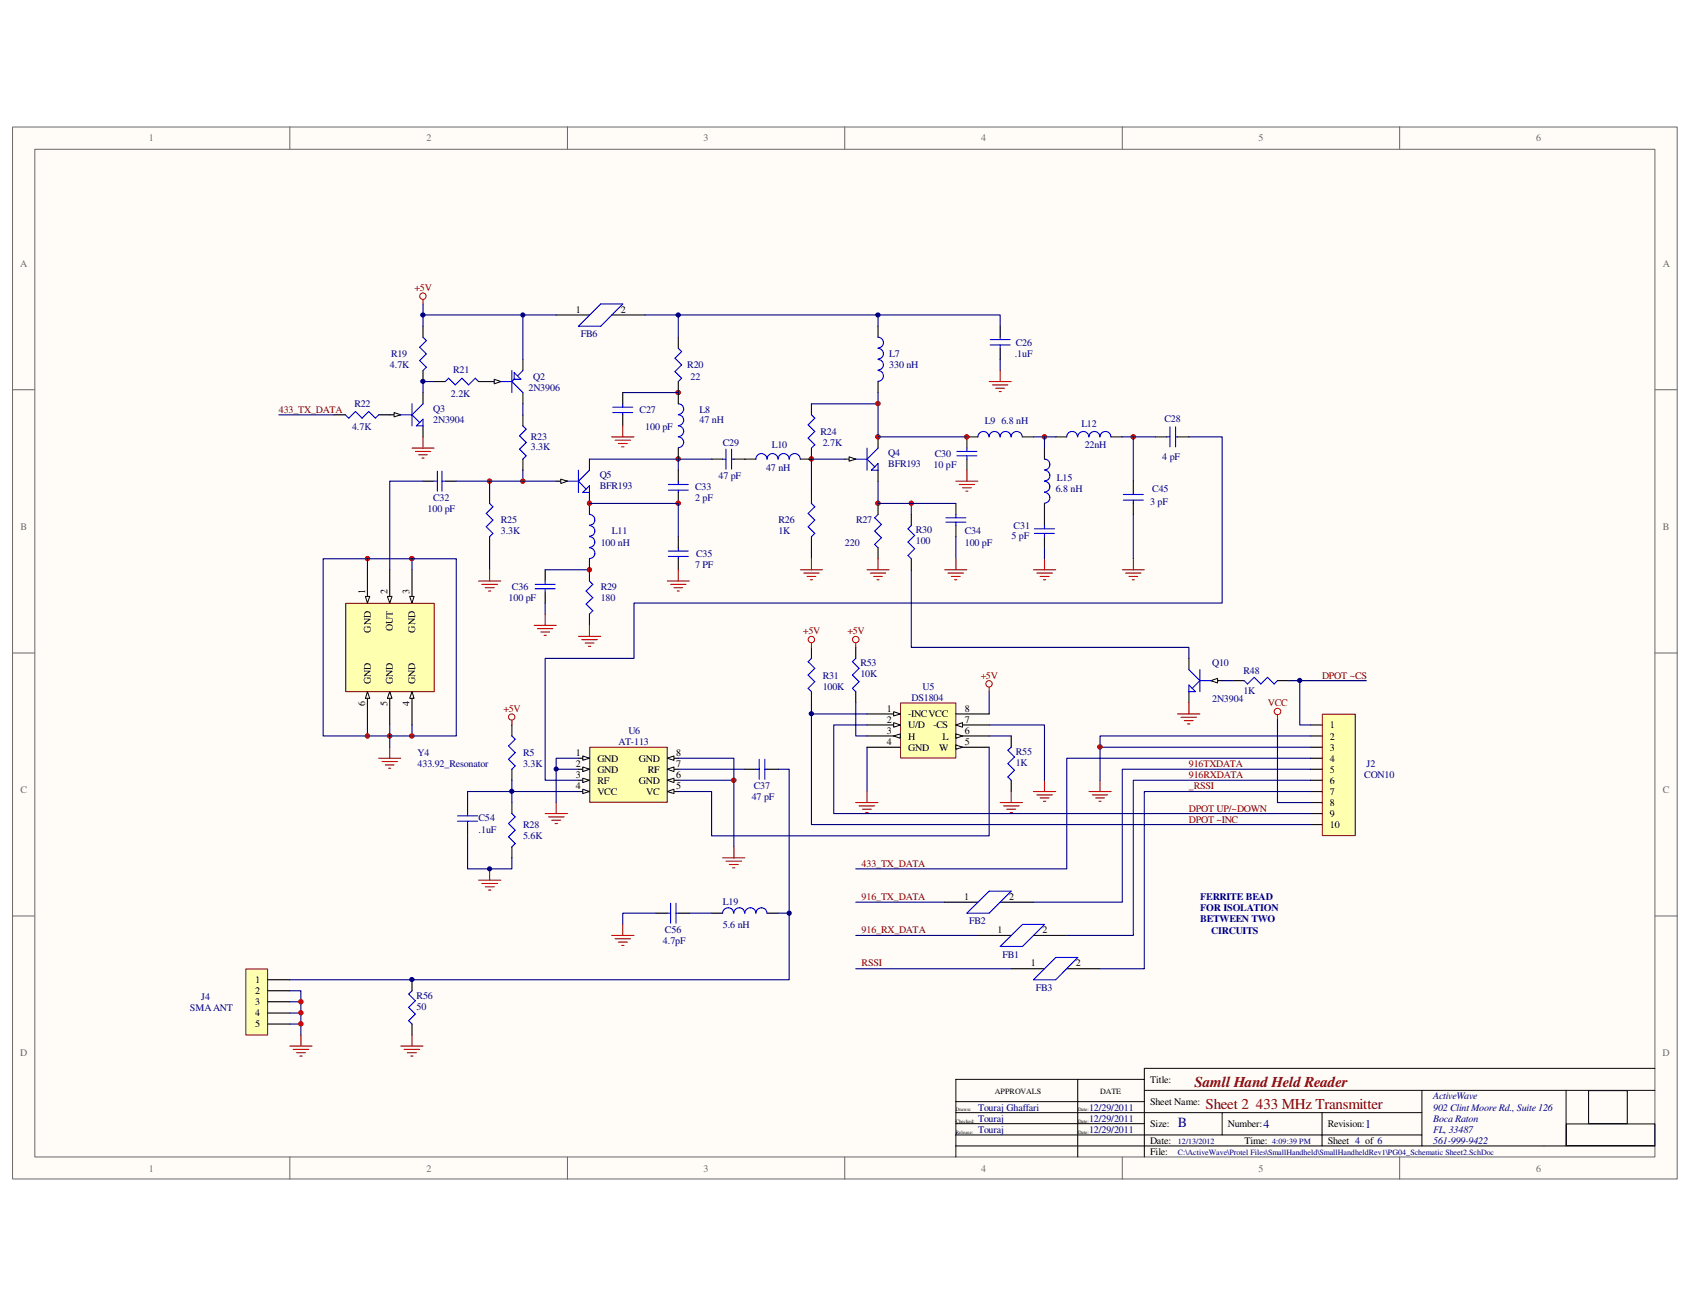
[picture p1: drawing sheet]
<svg xmlns="http://www.w3.org/2000/svg" width="279mm" height="216mm" viewBox="0 0 279 216" stroke-linecap="round" stroke-linejoin="round" font-family="sans-serif">
<path d="M2.1 21h275.2v173.9h-275.2z" fill="#fffcf8"/>
<path d="M2.1 21h275.2v173.9h-275.2z" fill="none" stroke="#696969" stroke-width=".17"/>
<path d="M5.8 24.7h267.8v166.6h-267.8z" fill="#fffcf8"/>
<g fill="none" stroke="#696969" stroke-width=".17">
<path d="M5.8 24.7h267.8v166.6h-267.8zM47.9 21v3.6M93.8 21v3.6M139.7 21v3.6M185.5 21v3.6M231.4 21v3.6M2.1 64.4h3.6M273.6 64.4h3.7M2.1 107.9h3.6M273.6 107.9h3.7M2.1 151.4h3.6M273.6 151.4h3.7"/>
<path d="M47.9 191.3v3.6M93.8 191.3v3.6M139.7 191.3v3.6M185.5 191.3v3.6M231.4 191.3v3.6"/>
</g>
<circle cx="49.7" cy="169.3" r=".34" fill="#000080"/>
<circle cx="49.7" cy="169.3" r=".34" fill="none" stroke="#000080" stroke-width=".17"/>
<circle cx="49.7" cy="167.4" r=".34" fill="#000080"/>
<circle cx="49.7" cy="167.4" r=".34" fill="none" stroke="#000080" stroke-width=".17"/>
<circle cx="49.7" cy="165.6" r=".34" fill="#000080"/>
<circle cx="49.7" cy="165.6" r=".34" fill="none" stroke="#000080" stroke-width=".17"/>
<circle cx="60.7" cy="121.7" r=".34" fill="#000080"/>
<circle cx="60.7" cy="121.7" r=".34" fill="none" stroke="#000080" stroke-width=".17"/>
<circle cx="60.7" cy="92.3" r=".34" fill="#000080"/>
<circle cx="60.7" cy="92.3" r=".34" fill="none" stroke="#000080" stroke-width=".17"/>
<circle cx="64.4" cy="121.7" r=".35" fill="#000080"/>
<circle cx="64.4" cy="121.7" r=".35" fill="none" stroke="#000080" stroke-width=".17"/>
<circle cx="68.1" cy="121.7" r=".35" fill="#000080"/>
<circle cx="68.1" cy="121.7" r=".35" fill="none" stroke="#000080" stroke-width=".17"/>
<circle cx="68.1" cy="92.3" r=".35" fill="#000080"/>
<circle cx="68.1" cy="92.3" r=".35" fill="none" stroke="#000080" stroke-width=".17"/>
<circle cx="80.9" cy="79.5" r=".34" fill="#000080"/>
<circle cx="80.9" cy="79.5" r=".34" fill="none" stroke="#000080" stroke-width=".17"/>
<circle cx="86.4" cy="79.5" r=".34" fill="#000080"/>
<circle cx="86.4" cy="79.5" r=".34" fill="none" stroke="#000080" stroke-width=".17"/>
<circle cx="97.4" cy="94.2" r=".34" fill="#000080"/>
<circle cx="97.4" cy="94.2" r=".34" fill="none" stroke="#000080" stroke-width=".17"/>
<circle cx="97.4" cy="83.2" r=".34" fill="#000080"/>
<circle cx="97.4" cy="83.2" r=".34" fill="none" stroke="#000080" stroke-width=".17"/>
<circle cx="112.1" cy="83.2" r=".35" fill="#000080"/>
<circle cx="112.1" cy="83.2" r=".35" fill="none" stroke="#000080" stroke-width=".17"/>
<circle cx="112.1" cy="75.9" r=".35" fill="#000080"/>
<circle cx="112.1" cy="75.9" r=".35" fill="none" stroke="#000080" stroke-width=".17"/>
<circle cx="112.1" cy="64.9" r=".35" fill="#000080"/>
<circle cx="112.1" cy="64.9" r=".35" fill="none" stroke="#000080" stroke-width=".17"/>
<circle cx="121.3" cy="129" r=".35" fill="#000080"/>
<circle cx="121.3" cy="129" r=".35" fill="none" stroke="#000080" stroke-width=".17"/>
<circle cx="134.1" cy="75.9" r=".35" fill="#000080"/>
<circle cx="134.1" cy="75.9" r=".35" fill="none" stroke="#000080" stroke-width=".17"/>
<circle cx="145.2" cy="83.2" r=".35" fill="#000080"/>
<circle cx="145.2" cy="83.2" r=".35" fill="none" stroke="#000080" stroke-width=".17"/>
<circle cx="145.2" cy="72.2" r=".35" fill="#000080"/>
<circle cx="145.2" cy="72.2" r=".35" fill="none" stroke="#000080" stroke-width=".17"/>
<circle cx="145.2" cy="66.7" r=".34" fill="#000080"/>
<circle cx="145.2" cy="66.7" r=".34" fill="none" stroke="#000080" stroke-width=".17"/>
<circle cx="150.7" cy="83.2" r=".34" fill="#000080"/>
<circle cx="150.7" cy="83.2" r=".34" fill="none" stroke="#000080" stroke-width=".17"/>
<circle cx="159.8" cy="72.2" r=".35" fill="#000080"/>
<circle cx="159.8" cy="72.2" r=".35" fill="none" stroke="#000080" stroke-width=".17"/>
<circle cx="172.7" cy="72.2" r=".34" fill="#000080"/>
<circle cx="172.7" cy="72.2" r=".34" fill="none" stroke="#000080" stroke-width=".17"/>
<circle cx="181.9" cy="123.5" r=".35" fill="#000080"/>
<circle cx="181.9" cy="123.5" r=".35" fill="none" stroke="#000080" stroke-width=".17"/>
<circle cx="187.4" cy="72.2" r=".35" fill="#000080"/>
<circle cx="187.4" cy="72.2" r=".35" fill="none" stroke="#000080" stroke-width=".17"/>
<g fill="none" stroke="#000" stroke-width=".17">
<path d="M178.2 178.4v12.9M189.2 178.4h-31.2v12.9M273.6 176.6h-84.4v3.7M158 183.9h77.1M158 189.4h115.6M158 187.6h77.1M158 182.1h31.2M158 185.8h31.2M202.1 183.9v3.7M218.6 183.9v5.5M235.1 180.3v9.1M258.9 180.3h-69.7v11"/>
<path d="M259 185.8h14.6v3.6h-14.6zM262.6 180.3h6.4v5.5h-6.4zM273.6 180.3h-14.7v9.1"/>
</g>
<path d="M86.4 77.7v1.8M80.9 90.6v3.6M90.1 99.7v1.8" fill="none" stroke="#000080" stroke-width=".18"/>
<circle cx="80.9" cy="79.5" r=".34" fill="#f00"/>
<circle cx="80.9" cy="79.5" r=".34" fill="none" stroke="#f00" stroke-width=".17"/>
<path d="M80.9 79.5v1.9M90.1 94.2h7.4" fill="none" stroke="#000080" stroke-width=".18"/>
<circle cx="97.4" cy="94.2" r=".34" fill="#f00"/>
<circle cx="97.4" cy="94.2" r=".34" fill="none" stroke="#f00" stroke-width=".17"/>
<circle cx="112.1" cy="75.9" r=".35" fill="#f00"/>
<circle cx="112.1" cy="75.9" r=".35" fill="none" stroke="#f00" stroke-width=".17"/>
<path d="M112.1 75.9v1.8" fill="none" stroke="#000080" stroke-width=".18"/>
<circle cx="86.4" cy="79.5" r=".34" fill="#f00"/>
<circle cx="86.4" cy="79.5" r=".34" fill="none" stroke="#f00" stroke-width=".17"/>
<circle cx="145.2" cy="83.2" r=".35" fill="#f00"/>
<circle cx="145.2" cy="83.2" r=".35" fill="none" stroke="#f00" stroke-width=".17"/>
<circle cx="134.1" cy="75.9" r=".35" fill="#f00"/>
<circle cx="134.1" cy="75.9" r=".35" fill="none" stroke="#f00" stroke-width=".17"/>
<path d="M134.2 66.8h11" fill="none" stroke="#000080" stroke-width=".18"/>
<circle cx="145.2" cy="66.7" r=".34" fill="#f00"/>
<circle cx="145.2" cy="66.7" r=".34" fill="none" stroke="#f00" stroke-width=".17"/>
<path d="M165.4 59.4v1.9M134.2 90.6v1.8M158 88.7v3.7M181.9 123.5h34.8" fill="none" stroke="#000080" stroke-width=".18"/>
<circle cx="181.9" cy="123.5" r=".35" fill="#f00"/>
<circle cx="181.9" cy="123.5" r=".35" fill="none" stroke="#f00" stroke-width=".17"/>
<path d="M112.1 127.2h11M112.1 129h9.2M143.3 123.5v7.4" fill="none" stroke="#000080" stroke-width=".18"/>
<circle cx="121.3" cy="129" r=".35" fill="#f00"/>
<circle cx="121.3" cy="129" r=".35" fill="none" stroke="#f00" stroke-width=".17"/>
<path d="M91.9 127.2h3.7M163.5 121.7h3.7" fill="none" stroke="#000080" stroke-width=".18"/>
<circle cx="112.1" cy="64.9" r=".35" fill="#f00"/>
<circle cx="112.1" cy="64.9" r=".35" fill="none" stroke="#f00" stroke-width=".17"/>
<path d="M163.5 114.3v3.7" fill="none" stroke="#000080" stroke-width=".18"/>
<g fill="none" stroke="#00f" stroke-width=".18">
<path d="M69.9 55.8l.6 .5-1.1 1.1 1.1 1.1-1.1 1.1 1.1 1.1-.6 .6M112.1 57.6l.6 .5-1.1 1.1 1.1 1.1-1.1 1.1 1.1 1.1-.6 .6M163.7 57h3.3M163.7 56.1h3.3M165.4 55.8v.3M165.4 57v.6M57.1 68.6l.6 .5 1.1-1.1 1.1 1.1 1.1-1.1 1.1 1.1 .5-.5M86.4 70.4l.6 .6-1.1 1.1 1.1 1.1-1.1 1.1 1.1 1.1-.6 .5M101.3 67.3h3.3M101.3 68.2h3.3M103 66.8v.5M103 68.2v.4"/>
<path d="M112.1 66.8a.89 .89 0 0 1 .9 .8 .89 .89 0 0 1-.9 .9M112.1 68.6a.89 .89 0 0 1 .9 .9 .89 .89 0 0 1-.9 .9M112.1 70.4a.89 .89 0 0 1 .9 .9 .89 .89 0 0 1-.9 .9M112.1 72.2a.89 .89 0 0 1 .9 .9 .89 .89 0 0 1-.9 .9M119.5 75.9h.5M120 74.3v3.3M120.9 75.9h.4M120.9 74.3v3.3M158.2 75.4h3.3M158.2 74.6h3.3M159.9 74.1v.5M159.9 75.4v.5"/>
<path d="M161.7 72.2a.91 .91 0 0 1 .9-.9 .91 .91 0 0 1 .9 .9M163.5 72.2a.89 .89 0 0 1 .9-.9 .89 .89 0 0 1 .9 .9M165.4 72.2a.89 .89 0 0 1 .8-.9 .89 .89 0 0 1 .9 .9M167.2 72.2a.91 .91 0 0 1 .9-.9 .91 .91 0 0 1 .9 .9M80.9 83.2l.6 .6-1.1 1.1 1.1 1.1-1.1 1.1 1.1 1.1-.6 .5M88.5 97.3h3.3M88.5 96.6h3.3M90.1 96.1v.5M90.1 97.3v.6M145.2 85l-.6 .6 1.1 1.1-1.1 1.1 1.1 1.1-1.1 1.1 .6 .6M150.7 86.9l-.6 .5 1.1 1.1-1.1 1.1 1.1 1.1-1.1 1.1 .6 .6M156.4 86.3h3.3"/>
<path d="M156.4 85.6h3.3M158 85v.6M158 86.3v.6M134.2 108.8l-.6 .6 1.1 1.1-1.1 1.1 1.1 1.1-1.1 1.1 .6 .5M125 127.2h.5M125.5 125.5v3.3M126.4 127.2h.4M126.4 125.5v3.3"/>
</g>
<g fill="none" stroke="#000" stroke-width=".18">
<path d="M69.9 53.9v1.9M112.1 55.8v1.8M165.4 53.9v1.9M165.4 57.6v1.8M55.2 68.6h1.9M62.6 68.6h1.8M69.9 61.3v1.8M86.4 68.6v1.8M86.4 75.9v1.8M103 64.9v1.9M103 68.6v1.8M112.1 63.1v3.7"/>
<path d="M112.1 74.1v1.8M117.6 75.9h1.9M121.3 75.9h1.8M159.9 75.9v1.8M161.7 72.2h-1.8v1.9M169 72.2h1.9M80.9 81.4v1.8M80.9 88.7v1.9M90.1 94.2v1.9M90.1 97.9v1.8M145.2 83.2v1.8M145.2 90.6v1.8"/>
<path d="M150.7 85v1.9M150.7 92.4v1.8M158 83.2v1.8M158 86.9v1.8M134.2 107v1.8M134.2 114.3v1.9M123.1 127.2h1.9M126.8 127.2h1.9"/>
</g>
<path d="M97.5 123.6h12.8v9h-12.8z" fill="#ffffb0"/>
<path d="M97.5 123.5h12.8v9.1h-12.8z" fill="none" stroke="#800000" stroke-width=".17"/>
<path d="M95.6 125.3h1.9" fill="none" stroke="#000" stroke-width=".18"/>
<path d="M96.4 125l1.1 .3-1.1 .4z" fill="#fffcf8"/>
<path d="M96.4 125l1.1 .3-1.1 .4z" fill="none" stroke="#000" stroke-width=".17"/>
<path d="M95.6 127.2h1.9" fill="none" stroke="#000" stroke-width=".18"/>
<path d="M96.4 126.8l1.1 .4-1.1 .4z" fill="#fffcf8"/>
<path d="M96.4 126.8l1.1 .4-1.1 .4z" fill="none" stroke="#000" stroke-width=".17"/>
<path d="M95.6 129h1.9" fill="none" stroke="#000" stroke-width=".18"/>
<path d="M96.4 128.7l1.1 .3-1.1 .4z" fill="#fffcf8"/>
<path d="M96.4 128.7l1.1 .3-1.1 .4z" fill="none" stroke="#000" stroke-width=".17"/>
<path d="M95.6 130.9h1.9" fill="none" stroke="#000" stroke-width=".18"/>
<path d="M96.4 130.5l1.1 .4-1.1 .3z" fill="#fffcf8"/>
<path d="M96.4 130.5l1.1 .4-1.1 .3z" fill="none" stroke="#000" stroke-width=".17"/>
<path d="M110.3 130.9h1.8" fill="none" stroke="#000" stroke-width=".18"/>
<path d="M110.3 130.9l1.1-.4v.7z" fill="#fffcf8"/>
<path d="M110.3 130.9l1.1-.4v.7z" fill="none" stroke="#000" stroke-width=".17"/>
<path d="M110.3 129h1.8" fill="none" stroke="#000" stroke-width=".18"/>
<path d="M110.3 129l1.1-.3v.7z" fill="#fffcf8"/>
<path d="M110.3 129l1.1-.3v.7z" fill="none" stroke="#000" stroke-width=".17"/>
<path d="M110.3 127.2h1.8" fill="none" stroke="#000" stroke-width=".18"/>
<path d="M110.3 127.2l1.1-.4v.8z" fill="#fffcf8"/>
<path d="M110.3 127.2l1.1-.4v.8z" fill="none" stroke="#000" stroke-width=".17"/>
<path d="M110.3 125.3h1.8" fill="none" stroke="#000" stroke-width=".18"/>
<path d="M110.3 125.3l1.1-.3v.7z" fill="#fffcf8"/>
<path d="M110.3 125.3l1.1-.3v.7z" fill="none" stroke="#000" stroke-width=".17"/>
<path d="M148.9 116.2h9.1v9.1h-9.1z" fill="#ffffb0"/>
<path d="M148.9 116.2h9.1v9.1h-9.1z" fill="none" stroke="#800000" stroke-width=".17"/>
<path d="M143.3 118h5.5" fill="none" stroke="#000" stroke-width=".18"/>
<path d="M147.7 117.6l1.1 .4-1.1 .4z" fill="#fffcf8"/>
<path d="M147.7 117.6l1.1 .4-1.1 .4z" fill="none" stroke="#000" stroke-width=".17"/>
<path d="M143.3 119.8h5.5" fill="none" stroke="#000" stroke-width=".18"/>
<path d="M147.7 119.5l1.1 .3-1.1 .4z" fill="#fffcf8"/>
<path d="M147.7 119.5l1.1 .3-1.1 .4z" fill="none" stroke="#000" stroke-width=".17"/>
<path d="M143.3 121.7h5.5" fill="none" stroke="#000" stroke-width=".18"/>
<path d="M147.7 121.7l1.1-.4v.7z" fill="#fffcf8"/>
<path d="M147.7 121.7l1.1-.4v.7z" fill="none" stroke="#000" stroke-width=".17"/>
<path d="M143.3 123.5h5.5M158 123.5h5.5" fill="none" stroke="#000" stroke-width=".18"/>
<path d="M158 123.1l1.1 .4-1.1 .4z" fill="#fffcf8"/>
<path d="M158 123.1l1.1 .4-1.1 .4z" fill="none" stroke="#000" stroke-width=".17"/>
<path d="M158 121.7h5.5" fill="none" stroke="#000" stroke-width=".18"/>
<path d="M158 121.3l1.1 .4-1.1 .3z" fill="#fffcf8"/>
<path d="M158 121.3l1.1 .4-1.1 .3z" fill="none" stroke="#000" stroke-width=".17"/>
<path d="M158 119.8h5.5" fill="none" stroke="#000" stroke-width=".18"/>
<path d="M158 119.8l1.1-.3v.7z" fill="#fffcf8"/>
<path d="M158 119.8l1.1-.3v.7z" fill="none" stroke="#000" stroke-width=".17"/>
<path d="M69.9 79.5h1.9M73.6 79.5h1.8M97.5 83.2v1.8M97.5 92.4v1.8M158 118h5.5" fill="none" stroke="#000" stroke-width=".18"/>
<path d="M71.8 79.5h.5M72.3 77.9v3.3M73.1 79.5h.5M73.1 77.9v3.3M97.5 85a.89 .89 0 0 1 .8 .9 .89 .89 0 0 1-.8 .9M97.5 86.9a.89 .89 0 0 1 .8 .9 .89 .89 0 0 1-.8 .8M97.5 88.7a.89 .89 0 0 1 .8 .9 .89 .89 0 0 1-.8 .9M97.5 90.6a.89 .89 0 0 1 .8 .8 .89 .89 0 0 1-.8 .9" fill="none" stroke="#00f" stroke-width=".18"/>
<path d="M218.7 118.1h5.4v20h-5.4z" fill="#ffffb0"/>
<path d="M218.6 118.1h5.5v20h-5.5z" fill="none" stroke="#800000" stroke-width=".17"/>
<g fill="none" stroke="#000" stroke-width=".18">
<path d="M145.2 53.9v1.9M71.8 63.1h1.8M79.1 63.1h1.8M112.1 77.7v1.8M123.1 75.9h1.9M134.2 74.1v1.8h-1.9M134.2 66.8v1.8M145.2 63.1v1.8M191.1 72.2h1.8M194.7 72.2h1.9M97.5 94.2v1.9M112.1 81.4v1.8"/>
<path d="M112.1 88.7v1.9M112.1 92.4v1.8M134.2 81.4v1.8M134.2 88.7v1.9M172.7 85v1.9M172.7 88.7v1.9M97.5 101.5v1.9M216.7 119.8h1.9M216.7 121.7h1.9M216.7 123.5h1.9M216.7 125.3h1.9M216.7 127.2h1.9"/>
<path d="M216.7 129h1.9M216.7 130.9h1.9M216.7 132.7h1.9M216.7 134.5h1.9M216.7 136.3h1.9"/>
</g>
<g fill="none" stroke="#00f" stroke-width=".18">
<path d="M145.2 55.8a.89 .89 0 0 1 .9 .8 .89 .89 0 0 1-.9 .9M145.2 57.6a.89 .89 0 0 1 .9 .9 .89 .89 0 0 1-.9 .9M145.2 59.4a.87 .87 0 0 1 .9 .9 .87 .87 0 0 1-.9 .9M73.6 63.1l.6-.6 1.1 1.1 1.1-1.1 1.1 1.1 1.1-1.1 .5 .6M112.1 79.5v.6M125 75.9a.91 .91 0 0 1 .9-.9 .91 .91 0 0 1 .9 .9M126.8 75.9a.89 .89 0 0 1 .9-.9 .89 .89 0 0 1 .9 .9M128.7 75.9a.91 .91 0 0 1 .9-.9 .91 .91 0 0 1 .9 .9 .91 .91 0 0 1 .9-.9 .91 .91 0 0 1 .9 .9M134.2 68.6l.5 .5-1.1 1.1 1.1 1.1-1.1 1.1 1.1 1.1-.5 .6M145.2 61.3a.89 .89 0 0 1 .8 .8 .89 .89 0 0 1-.8 .9M192.9 72.2h.5M193.4 70.6v3.3"/>
<path d="M194.4 72.2h.3M194.4 70.6v3.3M97.5 96.1l.5 .5-1.1 1.1 1.1 1.1-1.1 1.1 1.1 1.1-.5 .5M110.5 80.1h3.3M110.5 81h3.3M110.5 91.1h3.3M110.5 92h3.3M112.1 81v.4M112.1 90.6v.5M112.1 92v.4M134.2 83.2l.5 .6-1.1 1.1 1.1 1.1-1.1 1.1 1.1 1.1-.5 .5M171 88.2h3.3"/>
<path d="M171 87.4h3.3M172.7 86.9v.5M172.7 88.2v.5"/>
</g>
<g fill="none" stroke="#bf0000" stroke-width=".18">
<path d="M68.1 74.1h3.7M68.7 74.6h2.5M69.2 75.2h1.5M69.8 75.7h.3M69.9 72.2v1.9M101.1 72.2h3.7M101.7 72.8h2.6M102.2 73.3h1.5M102.8 73.9h.4M103 70.4v1.8M158 79.5h3.7M159.9 77.7v1.8"/>
<path d="M163.5 63.1h3.7M164.1 63.6h2.5M164.6 64.2h1.5M165.2 64.7h.3M165.4 61.3v1.8M79.1 96.1h3.7M79.7 96.6h2.6M80.2 97.2h1.5M80.8 97.7h.4M80.9 94.2v1.9M110.3 96.1h3.7M110.9 96.6h2.5"/>
<path d="M111.4 97.2h1.5M112 97.7h.3M112.1 94.2v1.9M132.3 94.2h3.7M132.9 94.7h2.5M133.4 95.3h1.5M134 95.8h.3M134.2 92.4v1.8M143.3 94.2h3.7M143.9 94.7h2.5M144.4 95.3h1.5M145 95.8h.3"/>
<path d="M145.2 92.4v1.8M156.2 94.2h3.7M156.7 94.7h2.6M157.3 95.3h1.4M157.8 95.8h.4M158 92.4v1.8M158.6 80.1h2.5M159.1 80.6h1.5M159.7 81.2h.3M170.9 94.2h3.6M171.4 94.7h2.6M172 95.3h1.4"/>
<path d="M172.5 95.8h.4M172.7 92.4v1.8M88.3 103.4h3.6M88.9 103.9h2.5M89.4 104.5h1.4M90 105h.3M90.1 101.5v1.9M95.6 105.2h3.7M96.2 105.7h2.6M96.7 106.3h1.5M97.3 106.8h.4M97.5 103.4v1.8"/>
<path d="M90.1 134.5h3.7M90.7 135h2.6M91.2 135.6h1.5M91.8 136.1h.4M91.9 132.7v1.8M121.3 140v1.8M141.5 132.7h3.7M142 133.2h2.6M142.6 133.8h1.5M143.1 134.3h.4M143.3 130.9v1.8M170.9 130.9h3.6"/>
<path d="M171.4 131.4h2.6M172 131.9h1.4M172.5 132.5h.4M172.7 129v1.9M180 130.9h3.7M180.6 131.4h2.5M181.1 131.9h1.5M181.7 132.5h.3M181.9 129v1.9M119.5 141.8h3.6M120 142.4h2.6M120.6 142.9h1.4"/>
<path d="M121.1 143.5h.4"/>
</g>
<circle cx="112.1" cy="83.2" r=".35" fill="#f00"/>
<circle cx="112.1" cy="83.2" r=".35" fill="none" stroke="#f00" stroke-width=".17"/>
<circle cx="159.8" cy="72.2" r=".35" fill="#f00"/>
<circle cx="159.8" cy="72.2" r=".35" fill="none" stroke="#f00" stroke-width=".17"/>
<path d="M91.9 79.5h1.9" fill="none" stroke="#000" stroke-width=".18"/>
<path d="M92.7 79.2l1.1 .3-1.1 .4z" fill="#fffcf8"/>
<path d="M92.7 79.2l1.1 .3-1.1 .4z" fill="none" stroke="#000" stroke-width=".17"/>
<path d="M97.5 75.9v1.8M97.5 81.4v1.8" fill="none" stroke="#000" stroke-width=".18"/>
<path d="M93.8 79.5h1.8M95.6 79.5l1.3 1.4M95.6 77.7v3.7M97.5 77.7l-1.9 1.8M97.5 80.3v1.1h-1.1z" fill="none" stroke="#00f" stroke-width=".18"/>
<circle cx="97.4" cy="83.2" r=".34" fill="#f00"/>
<circle cx="97.4" cy="83.2" r=".34" fill="none" stroke="#f00" stroke-width=".17"/>
<path d="M64.4 68.6h1.9" fill="none" stroke="#000" stroke-width=".18"/>
<path d="M65.2 68.2l1.1 .4-1.1 .3z" fill="#fffcf8"/>
<path d="M65.2 68.2l1.1 .4-1.1 .3z" fill="none" stroke="#000" stroke-width=".17"/>
<path d="M69.9 64.9v1.9M69.9 70.4v1.8M80.9 63.1h1.9" fill="none" stroke="#000" stroke-width=".18"/>
<path d="M66.3 68.6h1.8M68.1 68.6l1.3 1.2M68.1 66.8v3.6M68.8 70.4l1.1-1.1v1.1zM69.9 66.8l-1.8 1.8" fill="none" stroke="#00f" stroke-width=".18"/>
<path d="M81.7 62.7l1.1 .4-1.1 .4z" fill="#fffcf8"/>
<path d="M81.7 62.7l1.1 .4-1.1 .4z" fill="none" stroke="#000" stroke-width=".17"/>
<path d="M86.4 59.4v1.9M86.4 64.9v1.9M139.7 75.9h1.8" fill="none" stroke="#000" stroke-width=".18"/>
<path d="M82.8 63.1h1.8M84.6 61.3v3.6M84.6 63.1l1.8 1.8M85 61.6l1.1 1.1h-1.1zM85 62.7l-.4 .4M86.4 61.3l-.8 .8" fill="none" stroke="#00f" stroke-width=".18"/>
<path d="M86.4 66.8v1.8" fill="none" stroke="#000080" stroke-width=".18"/>
<path d="M140.4 75.5l1.1 .4-1.1 .3z" fill="#fffcf8"/>
<path d="M140.4 75.5l1.1 .4-1.1 .3z" fill="none" stroke="#000" stroke-width=".17"/>
<path d="M145.2 72.2v1.9M145.2 77.7v1.8" fill="none" stroke="#000" stroke-width=".18"/>
<path d="M141.5 75.9h1.8M143.3 75.9l1.3 1.3M143.3 74.1v3.6M144.1 77.7l1.1-1.1v1.1zM145.2 74.1l-1.9 1.8" fill="none" stroke="#00f" stroke-width=".18"/>
<circle cx="145.2" cy="72.2" r=".35" fill="#f00"/>
<circle cx="145.2" cy="72.2" r=".35" fill="none" stroke="#f00" stroke-width=".17"/>
<path d="M46.1 68.6h9.1M69.9 79.5h-5.5v14.7" fill="none" stroke="#000080" stroke-width=".18"/>
<g fill="none" stroke="#bf0000" stroke-width=".17">
<circle cx="69.9" cy="49" r=".52"/>
<circle cx="84.6" cy="118.5" r=".53"/>
<circle cx="134.1" cy="105.7" r=".52"/>
<circle cx="141.5" cy="105.7" r=".54"/>
<circle cx="163.5" cy="113.1" r=".53"/>
<circle cx="211.2" cy="117.6" r=".54"/>
</g>
<path d="M69.9 49.5v.7M84.6 119.1v.7M134.2 106.3v.7M141.5 106.3v.7M163.5 113.6v.7M211.2 118.2v.7M47.9 172.9h3.7M48.5 173.5h2.6M49 174h1.5M49.6 174.6h.4M49.7 171.1v1.8" fill="none" stroke="#bf0000" stroke-width=".18"/>
<path d="M40.7 160.2h3.5v10.9h-3.5z" fill="#ffffb0"/>
<path d="M40.6 160.2h3.6v10.9h-3.6z" fill="none" stroke="#800000" stroke-width=".17"/>
<path d="M44.2 162h3.7M44.2 163.8h3.7M44.2 165.6h3.7M44.2 167.5h3.7M44.2 169.3h3.7" fill="none" stroke="#000" stroke-width=".18"/>
<path d="M150.7 83.2v1.8M47.9 163.8h1.8v7.3M47.9 165.6h1.8M47.9 167.5h1.8M47.9 169.3h1.8" fill="none" stroke="#000080" stroke-width=".18"/>
<circle cx="150.7" cy="83.2" r=".34" fill="#f00"/>
<circle cx="150.7" cy="83.2" r=".34" fill="none" stroke="#f00" stroke-width=".17"/>
<path d="M205.7 112.5l.5 .6 1.1-1.1 1.1 1.1 1.1-1.1 1.2 1.1 .5-.6" fill="none" stroke="#00f" stroke-width=".18"/>
<path d="M200.2 112.5h1.9M203.9 112.5h1.8M211.2 112.5h1.9" fill="none" stroke="#000" stroke-width=".18"/>
<path d="M200.2 112.5l1.1-.4v.8z" fill="#fffcf8"/>
<path d="M200.2 112.5l1.1-.4v.8z" fill="none" stroke="#000" stroke-width=".17"/>
<path d="M172.7 74.1v1.8M174.5 72.2h1.9M183.7 72.2h1.8M187.4 79.5v1.9M172.7 83.2v1.8M187.4 83.2v1.8M196.6 108.8v1.9M196.6 114.3v1.9" fill="none" stroke="#000" stroke-width=".18"/>
<g fill="none" stroke="#00f" stroke-width=".18">
<path d="M172.7 75.9a.89 .89 0 0 1 .9 .9 .89 .89 0 0 1-.9 .9M172.7 77.7a.89 .89 0 0 1 .9 .9 .89 .89 0 0 1-.9 .9M172.7 79.5a.89 .89 0 0 1 .9 .9 .89 .89 0 0 1-.9 .9M176.4 72.2a.89 .89 0 0 1 .8-.9 .89 .89 0 0 1 .9 .9M178.2 72.2a.91 .91 0 0 1 .9-.9 .91 .91 0 0 1 .9 .9M180 72.2a.89 .89 0 0 1 .9-.9 .89 .89 0 0 1 .9 .9M181.9 72.2a.89 .89 0 0 1 .9-.9 .89 .89 0 0 1 .8 .9M172.7 81.4a.89 .89 0 0 1 .9 .9 .89 .89 0 0 1-.9 .9M185.7 82.7h3.3M185.7 81.7h3.3M187.4 81.4v.3M187.4 82.7v.5"/>
<path d="M196.6 110.7l1.8 1.8M196.6 113.2l1.1 1.1h-1.1zM198.4 112.5l-1.3 1.3M198.4 110.7v3.6M198.4 112.5h1.8"/>
</g>
<path d="M194.7 118h3.7M195.2 118.6h2.6M195.8 119.1h1.5M196.3 119.7h.4M196.6 116.2v1.8" fill="none" stroke="#bf0000" stroke-width=".18"/>
<path d="M150.7 94.2v12.8h45.9v1.8M172.7 90.6v1.8M202.1 112.5h1.8M213.1 112.5h1.8v7.3h1.8" fill="none" stroke="#000080" stroke-width=".18"/>
<circle cx="172.7" cy="72.2" r=".34" fill="#f00"/>
<circle cx="172.7" cy="72.2" r=".34" fill="none" stroke="#f00" stroke-width=".17"/>
<path d="M185.5 94.2h3.7M186.1 94.7h2.5M186.6 95.3h1.5M187.2 95.8h.3M187.4 92.4v1.8" fill="none" stroke="#bf0000" stroke-width=".18"/>
<path d="M187.4 85v7.4" fill="none" stroke="#000080" stroke-width=".18"/>
<circle cx="187.4" cy="72.2" r=".35" fill="#f00"/>
<circle cx="187.4" cy="72.2" r=".35" fill="none" stroke="#f00" stroke-width=".17"/>
<path d="M62.6 125.3h3.7M63.2 125.9h2.5M63.7 126.4h1.5M64.3 127h.3M64.4 123.5v1.8" fill="none" stroke="#bf0000" stroke-width=".18"/>
<path d="M57.2 99.8h14.6v14.5h-14.6z" fill="#ffffb0"/>
<path d="M57.1 99.7h14.7v14.6h-14.7z" fill="none" stroke="#800000" stroke-width=".17"/>
<path d="M60.7 94.2v5.5" fill="none" stroke="#000" stroke-width=".18"/>
<path d="M60.4 98.6h.7l-.4 1.1z" fill="#fffcf8"/>
<path d="M60.4 98.6h.7l-.4 1.1z" fill="none" stroke="#000" stroke-width=".17"/>
<path d="M64.4 94.2v5.5" fill="none" stroke="#000" stroke-width=".18"/>
<path d="M64.1 98.6h.7l-.4 1.1z" fill="#fffcf8"/>
<path d="M64.1 98.6h.7l-.4 1.1z" fill="none" stroke="#000" stroke-width=".17"/>
<path d="M68.1 94.2v5.5" fill="none" stroke="#000" stroke-width=".18"/>
<path d="M67.7 98.6h.8l-.4 1.1z" fill="#fffcf8"/>
<path d="M67.7 98.6h.8l-.4 1.1z" fill="none" stroke="#000" stroke-width=".17"/>
<path d="M68.1 114.3v5.5" fill="none" stroke="#000" stroke-width=".18"/>
<path d="M68.1 114.3l.4 1.1h-.8z" fill="#fffcf8"/>
<path d="M68.1 114.3l.4 1.1h-.8z" fill="none" stroke="#000" stroke-width=".17"/>
<path d="M64.4 114.3v5.5" fill="none" stroke="#000" stroke-width=".18"/>
<path d="M64.4 114.3l.4 1.1h-.7z" fill="#fffcf8"/>
<path d="M64.4 114.3l.4 1.1h-.7z" fill="none" stroke="#000" stroke-width=".17"/>
<path d="M60.7 114.3v5.5" fill="none" stroke="#000" stroke-width=".18"/>
<path d="M60.7 114.3l.4 1.1h-.7z" fill="#fffcf8"/>
<path d="M60.7 114.3l.4 1.1h-.7z" fill="none" stroke="#000" stroke-width=".17"/>
<path d="M60.7 119.8v1.9M68.1 119.8v1.9" fill="none" stroke="#000080" stroke-width=".18"/>
<circle cx="60.7" cy="92.3" r=".34" fill="#f00"/>
<circle cx="60.7" cy="92.3" r=".34" fill="none" stroke="#f00" stroke-width=".17"/>
<circle cx="68.1" cy="92.3" r=".35" fill="#f00"/>
<circle cx="68.1" cy="92.3" r=".35" fill="none" stroke="#f00" stroke-width=".17"/>
<circle cx="60.7" cy="121.7" r=".34" fill="#f00"/>
<circle cx="60.7" cy="121.7" r=".34" fill="none" stroke="#f00" stroke-width=".17"/>
<circle cx="68.1" cy="121.7" r=".35" fill="#f00"/>
<circle cx="68.1" cy="121.7" r=".35" fill="none" stroke="#f00" stroke-width=".17"/>
<circle cx="64.4" cy="121.7" r=".35" fill="#f00"/>
<circle cx="64.4" cy="121.7" r=".35" fill="none" stroke="#f00" stroke-width=".17"/>
<circle cx="49.7" cy="165.6" r=".34" fill="#f00"/>
<circle cx="49.7" cy="165.6" r=".34" fill="none" stroke="#f00" stroke-width=".17"/>
<circle cx="49.7" cy="167.4" r=".34" fill="#f00"/>
<circle cx="49.7" cy="167.4" r=".34" fill="none" stroke="#f00" stroke-width=".17"/>
<circle cx="49.7" cy="169.3" r=".34" fill="#f00"/>
<circle cx="49.7" cy="169.3" r=".34" fill="none" stroke="#f00" stroke-width=".17"/>
<g fill="none" stroke="#000080" stroke-width=".18">
<path d="M69.9 50.2v3.7M69.9 52.1h16.5M91.9 52.1h-5.5v7.3M106.6 52.1h5.5v3.7M112.1 52.1h33.1v1.8M145.2 52.1h20.2v1.8M71.8 63.1h-1.9v1.8M75.4 79.5h16.5M97.5 75.9h20.1M103 64.9h9.1M139.7 75.9h-5.5v5.5M145.2 79.5v3.7h12.8"/>
<path d="M145.2 64.9v7.3h14.7M170.9 72.2h3.6M172.7 72.2v1.9M185.5 72.2h5.6M187.4 72.2v7.3M196.6 72.2h5.5v27.5h-97.3v9.1h-14.7v20.2h5.5M53.4 92.4h22v29.3h-22zM60.7 92.4v1.8M68.1 92.4v1.8M97.5 83.2h14.6v5.5M64.4 119.8v3.7M134.2 116.2v1.8"/>
<path d="M141.5 116.2v5.5h1.8M143.3 118h-9.1v18.3h82.5M143.3 119.8h-5.5v14.7h78.9M163.5 119.8h9.2v9.2M211.2 118.9v13.8h5.5M214.9 112.5h11M77.3 138.2v5.4h7.3v-1.8M84.6 129v1.9h-7.3v1.8M95.6 125.3h-3.7v7.4M95.6 130.9h-11v1.8M112.1 125.3h9.2v14.7M128.7 127.2h1.8v34.8h-82.6"/>
<path d="M163.5 123.5v14.7h-45.9v-7.3h-5.5M216.7 125.3h-40.3v18.3h-34.9M216.7 121.7h-34.8v7.3M216.7 127.2h-31.2v21.9h-14.6M216.7 130.9h-27.5v29.2h-7.3M216.7 129h-29.3v25.6h-11M108.5 151h-5.5v1.8M114 151h3.6M128.7 151h1.8M141.5 149.1h14.7M141.5 154.6h20.2M141.5 160.1h25.7"/>
</g>
<g fill="none" stroke="#000" stroke-width=".18">
<path d="M91.9 52.1h5.6M101.1 52.1h5.5M84.6 119.8v1.9M141.5 107v1.8M141.5 114.3v1.9M77.3 132.7v1.8M77.3 136.3v1.9M84.6 127.2v1.8M84.6 132.7v1.8M84.6 140v1.8M167.2 121.7v1.8M167.2 129v1.9"/>
<path d="M108.5 151h1.8M112.1 151h1.9M117.6 151h1.9M126.8 151h1.9M156.2 149.1h5.5M161.7 154.6h5.5M165.4 149.1h5.5M170.9 154.6h5.5M68.1 162v1.8M68.1 169.3v1.8M167.2 160.1h5.5M176.4 160.1h5.5"/>
</g>
<g fill="none" stroke="#00f" stroke-width=".18">
<path d="M95.6 53.9l3.7-3.7h3.7l-3.7 3.7zM141.5 108.8l-.6 .6 1.1 1.1-1.1 1.1 1.1 1.1-1.1 1.1 .6 .5M75.6 135.8h3.4M75.6 134.9h3.4M77.3 134.5v.4M77.3 135.8v.5M84.6 121.7l.6 .5-1.1 1.1 1.1 1.1-1.1 1.1 1.1 1.1-.6 .6M84.6 134.5l.6 .5-1.1 1.1 1.1 1.1-1.1 1.1 1.1 1.1-.6 .6M167.2 123.5l-.6 .5 1.1 1.1-1.1 1.1 1.1 1.1-1.1 1.1 .6 .6M110.3 151h.6M110.9 149.3v3.3M111.8 151h.3"/>
<path d="M111.8 149.3v3.3M119.5 151a.91 .91 0 0 1 .9-.9 .91 .91 0 0 1 .9 .9M121.3 151a.89 .89 0 0 1 .9-.9 .89 .89 0 0 1 .9 .9M123.1 151a.91 .91 0 0 1 1-.9 .91 .91 0 0 1 .9 .9 .91 .91 0 0 1 .9-.9 .91 .91 0 0 1 .9 .9M159.9 151l3.6-3.7h3.7l-3.7 3.7zM165.4 156.5l3.6-3.7h3.7l-3.7 3.7zM68.1 163.8l-.5 .5 1.1 1.1-1.1 1.1 1.1 1.1-1.1 1.1 .5 .6M170.9 162l3.6-3.7h3.7l-3.7 3.7z"/>
</g>
<g fill="none" stroke="#bf0000" stroke-width=".18">
<path d="M165.4 132.7h3.6M165.9 133.2h2.6M166.5 133.8h1.4M167 134.3h.4M167.2 130.9v1.8M79.1 145.5h3.7M79.7 146h2.6M80.2 146.6h1.5M80.8 147.2h.4M80.9 143.6v1.9M101.1 154.6h3.7M101.7 155.2h2.6"/>
<path d="M102.2 155.7h1.5M102.8 156.3h.4M103 152.8v1.8M66.3 172.9h3.6M66.8 173.5h2.6M67.4 174h1.4M67.9 174.6h.4M68.1 171.1v1.8"/>
</g>
<circle cx="68.1" cy="161.9" r=".35" fill="#000080"/>
<circle cx="68.1" cy="161.9" r=".35" fill="none" stroke="#000080" stroke-width=".17"/>
<circle cx="69.9" cy="63" r=".35" fill="#000080"/>
<circle cx="69.9" cy="63" r=".35" fill="none" stroke="#000080" stroke-width=".17"/>
<circle cx="69.9" cy="52.1" r=".35" fill="#000080"/>
<circle cx="69.9" cy="52.1" r=".35" fill="none" stroke="#000080" stroke-width=".17"/>
<circle cx="80.9" cy="143.6" r=".34" fill="#000080"/>
<circle cx="80.9" cy="143.6" r=".34" fill="none" stroke="#000080" stroke-width=".17"/>
<circle cx="84.6" cy="130.8" r=".35" fill="#000080"/>
<circle cx="84.6" cy="130.8" r=".35" fill="none" stroke="#000080" stroke-width=".17"/>
<circle cx="86.4" cy="52.1" r=".34" fill="#000080"/>
<circle cx="86.4" cy="52.1" r=".34" fill="none" stroke="#000080" stroke-width=".17"/>
<circle cx="91.9" cy="127.1" r=".34" fill="#000080"/>
<circle cx="91.9" cy="127.1" r=".34" fill="none" stroke="#000080" stroke-width=".17"/>
<circle cx="112.1" cy="52.1" r=".35" fill="#000080"/>
<circle cx="112.1" cy="52.1" r=".35" fill="none" stroke="#000080" stroke-width=".17"/>
<circle cx="130.5" cy="151" r=".34" fill="#000080"/>
<circle cx="130.5" cy="151" r=".34" fill="none" stroke="#000080" stroke-width=".17"/>
<circle cx="134.1" cy="118" r=".34" fill="#000080"/>
<circle cx="134.1" cy="118" r=".34" fill="none" stroke="#000080" stroke-width=".17"/>
<circle cx="145.2" cy="52.1" r=".35" fill="#000080"/>
<circle cx="145.2" cy="52.1" r=".35" fill="none" stroke="#000080" stroke-width=".17"/>
<circle cx="214.9" cy="112.5" r=".35" fill="#000080"/>
<circle cx="214.9" cy="112.5" r=".35" fill="none" stroke="#000080" stroke-width=".17"/>
<g font-size="2.5" fill="#800000">
<text x="197.5" y="179.7">Samll Hand Held Reader</text>
<text x="199.3" y="183.4">Sheet 2 433 MHz Transmitter</text>
</g>
<text font-size="2.3" fill="#000080" x="194.7" y="186.4">B</text>
<g font-size="2" fill="#000080">
<text x="208.9" y="186.4">4</text>
<text x="225.7" y="186.4">1</text>
</g>
<g font-size="1.7" fill="#696969">
<text x="24.6" y="23.4">1</text>
<text x="70.5" y="23.4">2</text>
<text x="116.3" y="23.4">3</text>
<text x="162.2" y="23.4">4</text>
<text x="208.1" y="23.4">5</text>
<text x="254" y="23.4">6</text>
<text x="3.3" y="44.2">A</text>
<text x="274.9" y="44.2">A</text>
<text x="3.4" y="87.6">B</text>
<text x="274.9" y="87.6">B</text>
<text x="3.4" y="131.1">C</text>
<text x="274.9" y="131.1">C</text>
<text x="3.3" y="174.6">D</text>
<text x="274.9" y="174.6">D</text>
<text x="24.6" y="193.7">1</text>
<text x="70.5" y="193.7">2</text>
<text x="116.3" y="193.7">3</text>
<text x="162.2" y="193.7">4</text>
<text x="208.1" y="193.7">5</text>
<text x="254" y="193.7">6</text>
</g>
<g font-size="1.7" fill="#bf0000">
<text x="68.5" y="48.1">+5V</text>
<text x="132.8" y="104.9">+5V</text>
<text x="140.1" y="104.9">+5V</text>
<text x="162.1" y="112.2">+5V</text>
<text x="83.2" y="117.6">+5V</text>
<text x="209.6" y="116.8">VCC</text>
</g>
<g font-size="1.7">
<text x="95.2" y="51.7">1</text>
<text x="102.6" y="51.7">2</text>
<text x="60.4" y="98.3" transform="rotate(-90 60.4 98.3)">1</text>
<text x="64.1" y="98.3" transform="rotate(-90 64.1 98.3)">2</text>
<text x="67.7" y="98.3" transform="rotate(-90 67.7 98.3)">3</text>
<text x="61.3" y="104.6" transform="rotate(-90 61.3 104.6)">GND</text>
<text x="64.9" y="104.4" transform="rotate(-90 64.9 104.4)">OUT</text>
<text x="68.6" y="104.6" transform="rotate(-90 68.6 104.6)">GND</text>
<text x="61.3" y="113.1" transform="rotate(-90 61.3 113.1)">GND</text>
<text x="64.9" y="113.1" transform="rotate(-90 64.9 113.1)">GND</text>
<text x="68.6" y="113.1" transform="rotate(-90 68.6 113.1)">GND</text>
<text x="60.4" y="116.7" transform="rotate(-90 60.4 116.7)">6</text>
<text x="64.1" y="116.7" transform="rotate(-90 64.1 116.7)">5</text>
<text x="67.7" y="116.7" transform="rotate(-90 67.7 116.7)">4</text>
<text x="146.6" y="117.6">1</text>
<text x="146.6" y="119.5">2</text>
<text x="150.2" y="118.6">-INCVCC</text>
<text x="159.5" y="119.5">7</text>
<text x="159.5" y="117.6">8</text>
<text x="95.2" y="125">1</text>
<text x="98.8" y="125.9">GND</text>
<text x="105.6" y="125.9">GND</text>
<text x="111.8" y="125">8</text>
<text x="146.6" y="121.3">3</text>
<text x="146.6" y="123.1">4</text>
<text x="150.2" y="120.4">U/D</text>
<text x="150.2" y="122.3">H</text>
<text x="150.2" y="124.1">GND</text>
<text x="154.3" y="120.4">-CS</text>
<text x="155.3" y="124.1">W</text>
<text x="155.8" y="122.3">L</text>
<text x="159.5" y="123.1">5</text>
<text x="159.5" y="121.3">6</text>
<text x="219.9" y="120.4">1</text>
<text x="219.9" y="122.3">2</text>
<text x="219.9" y="124.1">3</text>
<text x="219.9" y="125.9">4</text>
<text x="95.2" y="126.8">2</text>
<text x="95.2" y="128.7">3</text>
<text x="95.2" y="130.5">4</text>
<text x="98.8" y="127.7">GND</text>
<text x="98.8" y="129.6">RF</text>
<text x="98.8" y="131.4">VCC</text>
<text x="105.6" y="129.6">GND</text>
<text x="106.8" y="131.4">VC</text>
<text x="107.1" y="127.7">RF</text>
<text x="111.8" y="130.5">5</text>
<text x="111.8" y="126.8">7</text>
<text x="111.8" y="128.7">6</text>
<text x="219.9" y="127.7">5</text>
<text x="219.9" y="129.6">6</text>
<text x="219.9" y="131.4">7</text>
<text x="219.9" y="133.2">8</text>
<text x="219.9" y="135">9</text>
<text x="219.9" y="136.9">10</text>
<text x="159.4" y="148.8">1</text>
<text x="166.8" y="148.8">2</text>
<text x="164.9" y="154.3">1</text>
<text x="172.3" y="154.3">2</text>
<text x="170.4" y="159.8">1</text>
<text x="177.8" y="159.8">2</text>
<text x="42.2" y="162.5">1</text>
<text x="42.2" y="164.3">2</text>
<text x="42.2" y="166.2">3</text>
<text x="42.2" y="168">4</text>
<text x="42.2" y="169.8">5</text>
<text x="190.2" y="179">Title:</text>
<text x="190.2" y="182.7">Sheet Name:</text>
<text x="190.2" y="186.4">Size:</text>
<text x="190.2" y="189.1">Date:</text>
<text x="190.2" y="190.9">File:</text>
<text x="203" y="186.4">Number:</text>
<text x="205.7" y="189.1">Time:</text>
<text x="219.5" y="186.4">Revision:</text>
<text x="219.5" y="189.1">Sheet 4 of 6</text>
</g>
<g font-size="1.7" fill="#000080">
<text x="64.6" y="59.1">R19</text>
<text x="96" y="55.8">FB6</text>
<text x="147" y="59.1">L7</text>
<text x="167.8" y="59.1">.1uF</text>
<text x="167.9" y="57.2">C26</text>
<text x="64.5" y="60.9">4.7K</text>
<text x="74.5" y="65.7">2.2K</text>
<text x="74.9" y="61.6">R21</text>
<text x="87.4" y="64.6">2N3906</text>
<text x="88.1" y="62.7">Q2</text>
<text x="113.6" y="60.9">R20</text>
<text x="114.2" y="62.7">22</text>
<text x="147" y="60.9">330 nH</text>
<text x="58.2" y="71.2">4.7K</text>
<text x="58.6" y="67.3">R22</text>
<text x="71.6" y="68">Q3</text>
<text x="71.6" y="69.8">2N3904</text>
<text x="105.7" y="68.2">C27</text>
<text x="106.6" y="71.2">100 pF</text>
<text x="115.7" y="68.2">L8</text>
<text x="115.7" y="69.8">47 nH</text>
<text x="135.6" y="71.9">R24</text>
<text x="162.8" y="70.1">L9 6.8 nH</text>
<text x="178.8" y="70.6">L12</text>
<text x="192.5" y="69.7">C28</text>
<text x="87.8" y="72.8">R23</text>
<text x="87.8" y="74.5">3.3K</text>
<text x="119.5" y="73.7">C29</text>
<text x="126.7" y="77.9">47 nH</text>
<text x="127.6" y="74.1">L10</text>
<text x="136" y="73.7">2.7K</text>
<text x="146.9" y="75.4">Q4</text>
<text x="146.9" y="77.2">BFR193</text>
<text x="154.3" y="77.4">10 pF</text>
<text x="154.6" y="75.6">C30</text>
<text x="179.3" y="74.1">22nH</text>
<text x="192.2" y="76.1">4 pF</text>
<text x="71.6" y="82.9">C32</text>
<text x="99.1" y="79">Q5</text>
<text x="99.1" y="80.9">BFR193</text>
<text x="114.9" y="81">C33</text>
<text x="114.9" y="82.9">2 pF</text>
<text x="118.8" y="79.2">47 pF</text>
<text x="174.5" y="81.4">6.8 nH</text>
<text x="174.7" y="79.6">L15</text>
<text x="190.2" y="83.4">3 pF</text>
<text x="190.5" y="81.4">C45</text>
<text x="70.7" y="84.7">100 pF</text>
<text x="82.8" y="86.5">R25</text>
<text x="82.8" y="88.3">3.3K</text>
<text x="101.1" y="88.3">L11</text>
<text x="128.7" y="86.5">R26</text>
<text x="128.7" y="88.3">1K</text>
<text x="141.5" y="86.5">R27</text>
<text x="151.4" y="88.2">R30</text>
<text x="159.5" y="88.3">C34</text>
<text x="167.2" y="89.1">5 pF</text>
<text x="167.6" y="87.5">C31</text>
<text x="99.3" y="90.2">100 nH</text>
<text x="114.9" y="93.9">7 PF</text>
<text x="115.1" y="92">C35</text>
<text x="139.7" y="90.2">220</text>
<text x="151.4" y="90">100</text>
<text x="159.5" y="90.2">100 pF</text>
<text x="84.1" y="99.4">100 pF</text>
<text x="84.6" y="97.5">C36</text>
<text x="99.3" y="97.5">R29</text>
<text x="99.3" y="99.4">180</text>
<text x="136" y="112.2">R31</text>
<text x="142.2" y="110.2">R53</text>
<text x="142.2" y="112">10K</text>
<text x="200.4" y="110.2">Q10</text>
<text x="205.6" y="111.4">R48</text>
<text x="136" y="114">100K</text>
<text x="150.7" y="115.8">DS1804</text>
<text x="152.5" y="114">U5</text>
<text x="200.4" y="116">2N3904</text>
<text x="205.6" y="114.7">1K</text>
<text x="69" y="125">Y4</text>
<text x="86.5" y="125">R5</text>
<text x="102.2" y="123.1">AT-113</text>
<text x="103.9" y="121.3">U6</text>
<text x="167.9" y="124.8">R55</text>
<text x="69" y="126.8">433.92_Resonator</text>
<text x="86.5" y="126.8">3.3K</text>
<text x="124.6" y="130.5">C37</text>
<text x="167.9" y="126.6">1K</text>
<text x="225.6" y="128.7">CON10</text>
<text x="225.9" y="126.8">J2</text>
<text x="79.1" y="135.8">C54</text>
<text x="79.1" y="137.6">.1uF</text>
<text x="86.5" y="136.9">R28</text>
<text x="124.3" y="132.3">47 pF</text>
<text x="86.5" y="138.7">5.6K</text>
<text x="119.5" y="149.7">L19</text>
<text x="198.4" y="148.8">FERRITE BEAD</text>
<text x="109.9" y="154.3">C56</text>
<text x="119.5" y="153.4">5.6 nH</text>
<text x="160.2" y="152.8">FB2</text>
<text x="198.4" y="150.7">FOR ISOLATION</text>
<text x="198.4" y="152.5">BETWEEN TWO</text>
<text x="200.2" y="154.3">CIRCUITS</text>
<text x="109.6" y="156.1">4.7pF</text>
<text x="165.7" y="158.3">FB1</text>
<text x="31.4" y="167.1">SMA ANT</text>
<text x="33.3" y="165.3">J4</text>
<text x="68.9" y="165.1">R56</text>
<text x="68.9" y="166.9">50</text>
<text x="171.2" y="163.8">FB3</text>
<text x="161.7" y="183.6">Touraj Ghaffari</text>
<text x="161.7" y="185.4">Touraj</text>
<text x="180" y="183.6">12/29/2011</text>
<text x="180" y="185.4">12/29/2011</text>
<text x="236.9" y="181.7">ActiveWave</text>
<text x="236.9" y="183.6">902 Clint Moore Rd., Suite 126</text>
<text x="236.9" y="185.4">Boca Raton</text>
<text x="161.7" y="187.2">Touraj</text>
<text x="180" y="187.2">12/29/2011</text>
<text x="236.9" y="187.2">FL, 33487</text>
<text x="236.9" y="189.1">561-999-9422</text>
</g>
<g font-size="1.7" fill="#800000">
<text x="46.1" y="68.2">433_TX_DATA</text>
<text x="218.6" y="112.2">DPOT ~CS</text>
<text x="196.6" y="130.5">_RSSI</text>
<text x="196.6" y="126.8">916TXDATA</text>
<text x="196.6" y="128.7">916RXDATA</text>
<text x="196.6" y="134.2">DPOT UP/~DOWN</text>
<text x="196.6" y="136">DPOT ~INC</text>
<text x="142.5" y="143.3">433_TX_DATA</text>
<text x="142.5" y="148.8">916_TX_DATA</text>
<text x="142.5" y="154.3">916_RX_DATA</text>
<text x="142.5" y="159.8">RSSI</text>
</g>
<g font-size="1.3">
<text x="164.5" y="180.9">APPROVALS</text>
<text x="181.9" y="180.9">DATE</text>
</g>
<g font-size="1.3" fill="#000080">
<text x="194.7" y="189.1">12/13/2012</text>
<text x="194.7" y="191">C:\ActiveWave\Protel Files\SmallHandheld\SmallHandheldRev1\PG04_Schematic Sheet2.SchDoc</text>
<text x="210.3" y="189.1">4:09:39 PM</text>
</g>
<g font-size=".8">
<text x="158" y="183.7">Drawn:</text>
<text x="158" y="185.6">Checked:</text>
<text x="178.2" y="183.7">Date:</text>
<text x="178.2" y="185.6">Date:</text>
<text x="158" y="187.4">Release:</text>
<text x="178.2" y="187.4">Date:</text>
</g>
</svg>
